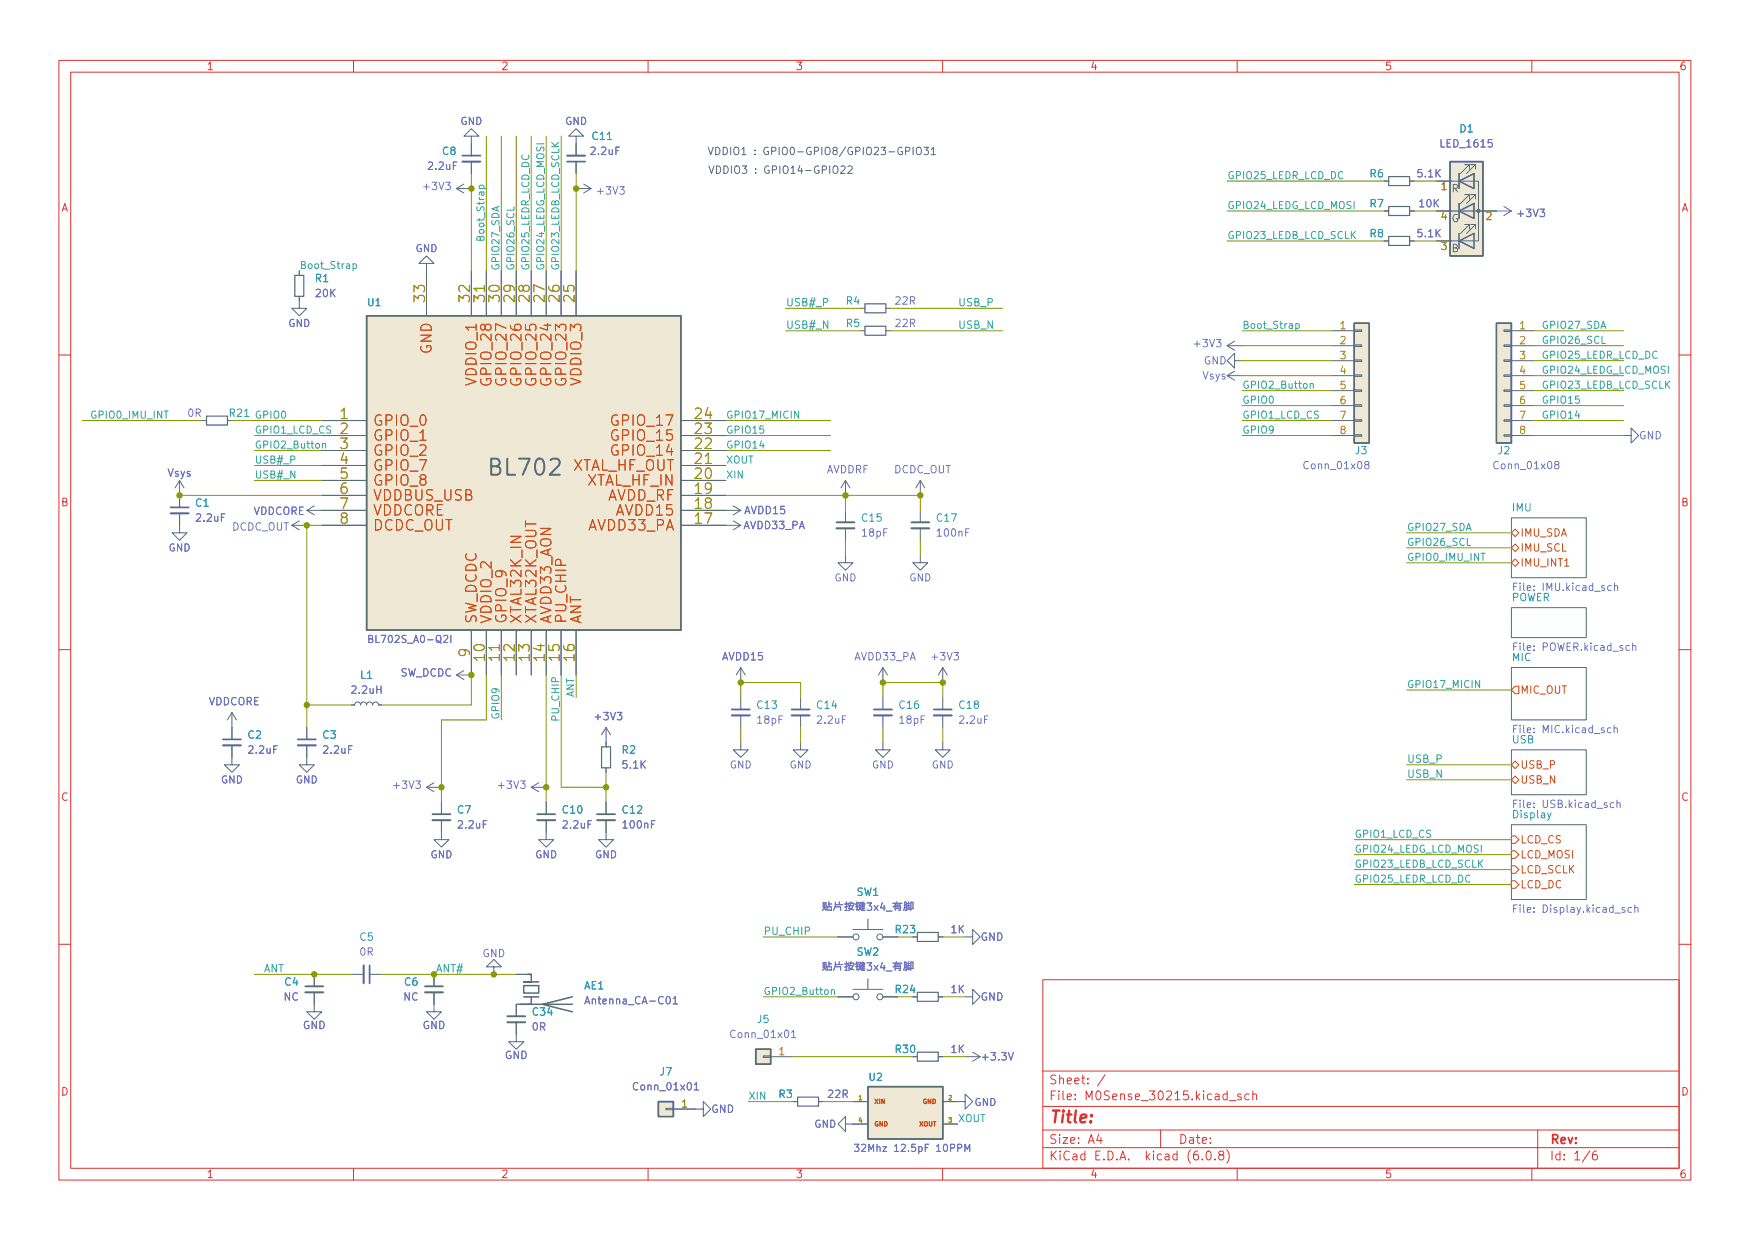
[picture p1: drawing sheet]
<svg xmlns="http://www.w3.org/2000/svg" width="297mm" height="210mm" viewBox="0 0 297 210" stroke-linecap="round" stroke-linejoin="round" font-family="sans-serif">
<g fill="none" stroke="#dc322f" stroke-width=".17">
<path d="M10 10.2h277v190.1h-277zM12 12.2h273v186.1h-273zM60 10.2v2M110 10.2v2M160 10.2v2M210 10.2v2M260 10.2v2M10 60.2h2M285 60.2h2M10 110.2h2M285 110.2h2M10 160.2h2"/>
<path d="M177 166.3h108v32h-108zM285 160.2h2M60 198.3v2M110 198.3v2M160 198.3v2M177 194.8h108M177 191.8h108M177 187.8h108M177 181.8h108M186.5 192.5l-.4 1h1M186.9 193v1M187.6 182.4l-1.3 1.9"/>
<path d="M197 191.8v3M204.1 196.7v.1M204.9 195.4l.2-.1a.81 .81 0 0 1 .3 1.4l-.2 .1a.81 .81 0 0 1-.3-1.3zM206.2 196.7v.1M207.1 196l-.2-.3v-.2l.2-.2 .5 .1 .1 .2-.1 .2-.6 .2-.1 .3v.4l.2 .1h.5l.1-.3-.1-.4-.2-.1M208.2 195.1a1.72 1.72 0 0 1 0 2.3M208.6 186.8h1.2M210 198.3v2M210.6 185.7l-.3-.1-.2 .2v.3l.5 .1v.4h-.5M212 185.7l-.4-.1-.3 .3v.4l.1 .3h.6M212.6 185.8l.3-.2 .3 .1 .1 .9M212.6 185.1v1.5"/>
<path d="M260 198.3v2M261 191.8v6.5M269.9 195.3l-1.3 1.9M271 195.3a.6 .6 0 0 0-.7 .7v.5l.1 .3h.5l.2-.1 .1-.5-.2-.2-.4-.1-.3 .3"/>
</g>
<g fill="#fff" stroke="#fff" stroke-width=".17">
<path d="M256.5 139.9h12.7v12.7h-12.7z"/>
<path d="M256.5 127.2h12.7v7.7h-12.7z"/>
<path d="M256.5 113.3h12.7v8.9h-12.7z"/>
<path d="M256.5 87.9h12.7v10.1h-12.7z"/>
<path d="M256.5 103.1h12.7v5.1h-12.7z"/>
</g>
<g fill="none" stroke="#586e75" stroke-width=".17">
<path d="M77.5 32l1.2 .8M77.5 32h2.5M78.7 31.2l-1.2 .8M80 23.1h1.3l-1.3-1.3-1.3 1.3h1.3v3.3M80 27.4v2.1M97.8 23.1h1.3l-1.3-1.3-1.3 1.3h1.3v3.3M97.8 27.4v2.1M97.8 32h2.5M99.1 31.2l1.2 .8M100.3 32l-1.2 .8M141.6 28.2a.42 .42 0 0 1 .4 0 .42 .42 0 0 1 .2 .4v.4a.42 .42 0 0 1-.4 .4 .42 .42 0 0 1-.4-.4v-.4zM142.7 28.3l.5-.1 .2 .3-.7 .9h.7"/>
<path d="M143.9 28.3l.5-.1 .3 .3-.8 .9h.8M153.7 25.6h.6l.1-.2v-.3l-.2-.1h-.5v1.3M155 25v1.3M155.7 25a.42 .42 0 0 1 .5 0 .42 .42 0 0 1 .2 .4v.4a.42 .42 0 0 1-.4 .5 .42 .42 0 0 1-.5-.5v-.4zM156.8 25h.8l-.4 .5 .3 .1v.5l-.2 .2-.5-.2M158.1 25.3l.3-.3v1.3M158.1 26.3h.7M234.9 30.7h.8M234.9 35.8h.8M239.3 30.7h.7M239.3 35.8h.7M243.8 30.7h7.2v10.2h-7.2"/>
<path d="M243.8 35.8h2.6M247.6 34.5v2.6M247.6 29.5v2.5M247.6 35.8h8.9M249.4 38.9v-.8h-.7h.7l-1.5 1.5M249.4 33.8v-.8h-.7h.7l-1.5 1.5M249.4 28.7v-.8h-.7h.7l-1.5 1.6M250.2 34.5v2.6zM250.2 34.5h.1M250.2 29.5v2.5zM250.2 29.5h.1M250.4 38.9v-.8h-.7h.7l-1.5 1.5"/>
<path d="M250.4 33.8v-.8h-.7h.7l-1.5 1.5M250.4 28.7v-.8h-.7h.7l-1.5 1.6M255.3 35l1.2 .8M256.5 35.8l-1.2 .8M50.8 50.3v2h1.3l-1.3 1.3-1.3-1.3h1.3M50.8 46v.7M72.4 44.7h1.3l-1.3-1.3-1.3 1.3h1.3v8.9M80 46v7.6M82.5 46v7.6M85.1 46v7.6M87.6 46v7.6M90.2 46v7.6"/>
<path d="M92.7 46v7.6M95.2 46v7.6M97.8 46v7.6M146 56.1h.8M146 52.3h.8M150.4 56.1h.7M150.4 52.3h.7M208.3 58.7h2.5M208.3 58.7l1.2 .7M209.5 57.9l-1.2 .8M226.1 56.1h3.8M226.1 58.7h3.8"/>
<path d="M229.9 58.5h1.2v.3h-1.2zM229.9 56h1.2v.3h-1.2zM234.9 40.9h.8M239.3 40.9h.7M255.3 58.5h1.2v.3h-1.2zM255.3 56h1.2v.3h-1.2zM256.5 56.1h3.8M256.5 58.7h3.8M34.3 71.4h.8M54.6 71.4h7.6M54.6 73.9h7.6M54.6 79h7.6"/>
<path d="M54.6 76.4h7.6M115.6 71.4h7.6M115.6 73.9h7.6M115.6 79h7.6M115.6 76.4h7.6M208.3 63.7h2.5M208.3 63.7l1.2 .8M209.5 61.2v-1.3l-1.2 1.3 1.2 1.3v-1.3h1.3M209.5 63l-1.2 .7M226.1 61.2h3.8M226.1 63.7h3.8M226.1 66.3h3.8"/>
<path d="M226.1 68.8h3.8M226.1 71.4h3.8M226.1 73.9h3.8M229.9 73.8h1.2v.2h-1.2zM229.9 71.2h1.2v.3h-1.2zM229.9 68.7h1.2v.3h-1.2zM229.9 66.2h1.2v.2h-1.2zM229.9 63.6h1.2v.3h-1.2zM229.9 61.1h1.2v.2h-1.2zM255.3 73.8h1.2v.2h-1.2zM255.3 71.2h1.2v.3h-1.2zM255.3 68.7h1.2v.3h-1.2z"/>
<path d="M255.3 66.2h1.2v.2h-1.2zM255.3 63.6h1.2v.3h-1.2zM255.3 61.1h1.2v.2h-1.2zM256.5 61.2h3.8M256.5 63.7h3.8M256.5 66.3h3.8M256.5 68.8h3.8M256.5 71.4h3.8M256.5 73.9h3.8M275.6 73.9h1.3v-1.3l1.2 1.3-1.2 1.3v-1.3M30.5 87.1v3.3h1.2l-1.2 1.3-1.3-1.3h1.3M30.5 81.5v4.6"/>
<path d="M30.5 81.5l-.8 1.3M30.5 81.5l.7 1.3M49.5 89.1l1.3 .8M49.5 89.1h2.6M50.8 88.4l-1.3 .7M52.1 86.6l1.2 .8M52.1 86.6h10.1M53.3 85.8l-1.2 .8M54.6 89.1h7.6M54.6 84.1h7.6M54.6 81.5h7.6M115.6 86.6h10.1"/>
<path d="M115.6 89.1h10.1M115.6 84.1h7.6M115.6 81.5h7.6M124.5 85.8l1.2 .8M124.5 88.4l1.2 .7M125.7 86.6l-1.2 .8M125.7 89.1l-1.2 .8M143.5 94.2v1.3h1.3l-1.3 1.3-1.3-1.3h1.3M143.5 81.5l-.8 1.3M143.5 81.5v2.6M143.5 86.6v2M143.5 89.7v2"/>
<path d="M143.5 81.5l.8 1.3M156.2 94.2v1.3h1.3l-1.3 1.3-1.3-1.3h1.3M156.2 81.5l-.8 1.3M156.2 81.5v2.6M156.2 86.6v2M156.2 89.7v2M156.2 81.5l.8 1.3M256.5 87.9h12.7v10.1h-12.7zM59.7 119.6h.5l.1-.3 .4-.2 .4 .2 .1 .3 .1-.3 .3-.2 .4 .1 .2 .4 .2-.4 .5-.1 .2 .2 .1 .3 .2-.3 .4-.2 .3 .2 .2 .3h.5M77.5 114.5l1.2 .8M78.7 113.8l-1.2 .7M80 106.9v7.6h-2.5"/>
<path d="M82.5 106.9v7.6M85.1 106.9v7.6M87.6 106.9v7.6M90.2 106.9v7.6M92.7 106.9v7.6M95.2 106.9v7.6M97.8 106.9v7.6M125.7 113.3l-.7 1.2M125.7 113.3v2.5M125.7 118.4v2M125.7 113.3l.8 1.2M135.9 118.4v2"/>
<path d="M149.9 113.3l-.8 1.2M149.9 113.3v2.5M149.9 118.4v2M149.9 113.3l.7 1.2M160 113.3l-.7 1.2M160 113.3v2.5M160 118.4v2M160 113.3l.8 1.2M256.5 113.3h12.7v8.9h-12.7zM256.5 103.1h12.7v5.1h-12.7zM39.4 126.5v3.3h1.2l-1.2 1.3-1.3-1.3h1.3M39.4 120.9l-.8 1.3"/>
<path d="M39.4 120.9v4.6M39.4 120.9l.7 1.3M52.1 126.5v3.3h1.2l-1.2 1.3-1.3-1.3h1.3M52.1 123.4v2.1M72.4 133.6h2.5M72.4 133.6l1.3 .8M73.7 132.8l-1.3 .8M74.9 139.2v3.3h1.3l-1.3 1.3-1.2-1.3h1.2M74.9 136.1v2.1M90.2 133.6l1.2 .8M90.2 133.6h2.5M91.4 132.8l-1.2 .8"/>
<path d="M92.7 139.2v3.3h1.3l-1.3 1.3-1.3-1.3h1.3M92.7 136.1v2.1M102.9 139.2v3.3h1.2l-1.2 1.3-1.3-1.3h1.3M102.9 123.4v3.3M102.9 130.3v.8M102.9 136.1v2.1M102.9 123.4l-.8 1.3M102.9 123.4l.7 1.3M125.7 126v1.2h1.3l-1.3 1.3-1.2-1.3h1.2M125.7 121.4v2M135.9 126v1.2h1.3l-1.3 1.3-1.3-1.3h1.3M135.9 121.4v2"/>
<path d="M149.9 126v1.2h1.2l-1.2 1.3-1.3-1.3h1.3M149.9 121.4v2M160 126v1.2h1.3l-1.3 1.3-1.3-1.3h1.3M160 121.4v2M256.5 139.9h12.7v12.7h-12.7zM256.5 127.2h12.7v7.7h-12.7zM142.2 159h2.6M144.8 157.7h5.1M147.3 156v1.7M149.9 159h2.5M159.3 159h.7M163.8 159h1.3v-1.3l1.3 1.3-1.3 1.3v-1.3"/>
<path d="M53.3 168.4v3.3h-1.2l1.2 1.3 1.3-1.3h-1.3M53.3 165.3v2.1M59.7 165.3h2M62.7 165.3h2.1M73.7 168.4v3.3h-1.3l1.3 1.3 1.2-1.3h-1.2M73.7 165.3v2.1M83.8 164.1h-1.3l1.3-1.3 1.3 1.3h-1.3v1.2M87.6 173.5v3.3h-1.2l1.2 1.2 1.3-1.2h-1.3M87.6 165.3h2.6M90.2 170.4h-2.6v2.1M129.5 179.2h1.3v.2h-1.3zM130.8 179.3h3.8"/>
<path d="M142.2 169.2h2.6M144.8 167.9h5.1M147.3 166.1v1.8M149.9 169.2h2.5M154.9 169.2h.8M159.3 169.2h.7M159.3 179.3h.7M163.8 169.2h1.3v-1.3l1.3 1.3-1.3 1.2v-1.2M163.8 179.3h2.6M165.1 178.6l1.3 .7M166.4 179.3l-1.3 .8M113 188.1h1.3v.2h-1.3z"/>
<path d="M114.3 188.2h5.1v-1.3l1.2 1.3-1.2 1.3v-1.3M134.6 186.9h.8M138.9 186.9h.8M143.5 190.7v-1.2l-1.3 1.2 1.3 1.3v-1.3h3.8M144.8 186.9h2.5M160 186.9h3.8v-1.2l1.3 1.2-1.3 1.3v-1.3M160 190.7h2.6"/>
<circle cx="145.3" cy="159" r=".51"/>
<circle cx="149.4" cy="159" r=".51"/>
<circle cx="145.3" cy="169.2" r=".51"/>
<circle cx="149.4" cy="169.2" r=".51"/>
</g>
<path d="M256.5 90.4l.7-.6 .6 .6-.6 .7zM256.5 93l.7-.7 .6 .7-.6 .6zM256.5 95.5l.7-.6 .6 .6-.6 .6zM257.2 116.5h.6v1.2h-.6l-.7-.6zM256.5 132.3l.7-.6 .6 .6-.6 .7zM256.5 129.8l.7-.6 .6 .6-.6 .6zM256.5 141.9h.7l.6 .6-.6 .6h-.7zM256.5 144.4h.7l.6 .6-.6 .7h-.7zM256.5 146.9h.7l.6 .7-.6 .6h-.7zM256.5 149.5h.7l.6 .6-.6 .6h-.7z" fill="none" stroke="#cb4b16" stroke-width=".17"/>
<g fill="none" stroke="#6c71c4" stroke-width=".17">
<path d="M231.9 78.8l-.3-.2 .1-.2 .2-.1 .3 .1 .2 .1-.1 .2-.5 .2-.2 .2v.2l.3 .3h.2l.3-.3-.1-.3-.2-.2M264.1 78.8l-.2-.2v-.2l.2-.1 .4 .1 .1 .1v.2l-.6 .2-.1 .2v.2l.2 .3 .4-.1 .1-.2v-.3l-.2-.2M256.9 99.6h.4M257.5 98.9h-.6v1.3M273.5 99.4h-.4l-.2 .2 .1 .6h.5M274 99.5l.2-.1h.3l.1 .8M274 98.9v1.3M62.6 108.4l.5-.1 .1-.1v-.3l-.6-.1v1.2h.5l.1-.1 .1-.3-.3-.2M76.5 107.8v1.2M277.1 109.7l.2-.2 .3 .1 .1 .8M277.1 109.1v1.3M256.9 136.4h.4"/>
<path d="M256.9 123.7h.4M257.5 135.8h-.6v1.2M257.5 123.1h-.6v1.2M273.9 136.3l-.3-.1-.3 .2 .1 .6h.5M274 123.6l.2-.1 .3 .1v.7M274 123.1v1.2M274.5 136.3l.1-.1 .3 .1 .1 .7M274.5 135.8v1.2M139.7 154.1v-.9h.5v.9M139.9 154.3l-.3 .2M140 153.3l-.1 1M140 154.2l.2 .2"/>
<path d="M140.4 154.5v-.6h.7v.6M140.4 154.4h.7M140.7 153v.9M140.7 153.4h.5M141.7 153.9h1v.6M141.8 153.1v.6l-.3 .8M141.8 153.5h1.3M142.5 153v.5M143.4 153.4h.5M143.7 153v1.5h-.3M143.9 153.8l-.5 .1M144 153.5v-.2h.9v.2"/>
<path d="M144 153.7h.9M144.2 154.1l.7 .3M144.3 153.5l-.2 .6 .5 .2M144.4 153v.3M144.7 153.8a.85 .85 0 0 1-.8 .7M145.2 153.9h.5M145.4 153.3h.3M145.4 153.6h.3M145.5 153.6v.8M145.5 153l-.3 .5M145.7 154.3l-.3 .1M145.8 153.2h.3l-.3 .4h.3l-.1 .7"/>
<path d="M145.8 153.9l.4 .5 .5 .1M145.9 154.3l-.2 .2M146 153.9l-.2 .5M146.1 153.4h.7M146.1 154.1h.7M146.2 153.2h.5v.4h-.5M146.2 153.9h.5M146.3 154.5h.5M146.4 153v1.4M147.2 153.2h.8l-.5 .5 .4 .1v.6l-.2 .1-.5-.1M148.4 153.6l.6 .9M149 153.6l-.6 .9"/>
<path d="M149.8 153.2l-.3 .9h.8M150.1 153.6v.9M150.4 154.6h1M151.5 153.3h1.6M151.9 154.5v-.9h1v.9h-.3M151.9 153.9h1M151.9 154.2h1M152.2 153l-.3 .6-.3 .3M153.4 154.5l.1-1.4h.3v1.4h-.2M153.5 153.5h.3M153.5 153.9h.3M153.9 153.7h.6"/>
<path d="M153.9 153.3h.5M154 154.3h.5M154.2 153l-.1 1.3M154.3 154l.2 .4M154.8 154.2h.2h-.2M155 154.2v-1.1h-.4v1.4M256.9 154.2h.4M257.5 153.6h-.6v1.2M276.9 154h-.3l-.3 .2 .2 .6h.4M277.5 154.1l.2-.1h.3v.8M277.5 153.6v1.2M99.3 170.4l.4-1.3 .4 1.3"/>
<path d="M114.3 169.5l.3-.4v1.3M114.3 170.4h.7M134.3 175.2l.4-.4v1.3M134.3 176.1h.8M139.7 164.2v-.9h.5v.9M139.9 164.4l-.3 .3M140 163.5l-.1 .9M140 164.4l.2 .2M140.4 164.7v-.7h.7v.7M140.4 164.6h.7M140.7 163.6h.5M140.7 163.2v.8"/>
<path d="M141.7 164h1v.7M141.8 163.3v.6l-.3 .8M141.8 163.7h1.3M142.5 163.2v.4M143.4 163.6h.5M143.7 163.2v1.5h-.3M143.9 164l-.5 .1M144 163.7v-.3h.9v.3M144 163.9h.9M144.2 164.3l.7 .3M144.3 163.6l-.2 .7 .5 .1M144.4 163.2v.2"/>
<path d="M144.7 164a.85 .85 0 0 1-.8 .7M145.2 164h.5M145.4 163.4h.3M145.4 163.7h.3M145.5 163.7v.9M145.5 163.2l-.3 .5M145.7 164.5l-.3 .1M145.8 163.3h.3l-.3 .5h.3l-.1 .6M145.8 164l.4 .6 .5 .1M145.9 164.4l-.2 .3M146 164.1l-.2 .4M146.1 163.6h.7"/>
<path d="M146.1 164.3h.7M146.2 163.4h.5v.4h-.5M146.2 164h.5M146.3 164.7h.5M146.4 163.2v1.3M147.2 163.4h.8l-.5 .5 .4 .1v.5l-.2 .2-.5-.2M148.4 163.8l.6 .9M149 163.8l-.6 .9M149.8 163.3l-.3 .9h.8M150.1 163.8v.9M150.4 164.8h1M151.5 163.4h1.6"/>
<path d="M151.9 164.7v-1h1v1h-.3M151.9 164h1M151.9 164.4h1M152.2 163.2l-.3 .5-.3 .4M153.4 164.7l.1-1.4h.3v1.4h-.2M153.5 163.7h.3M153.5 164.1h.3M153.9 163.9h.6M153.9 163.5h.5M154 164.5h.5M154.2 163.2l-.1 1.3M154.3 164.2l.2 .3"/>
<path d="M154.8 164.4h.2h-.2M155 164.4v-1.1h-.4v1.4M117.8 184.1l.4-.4v1.3M117.8 185h.8M145 194.2h.8l-.4 .4 .3 .2v.5l-.1 .1-.6-.1M163.8 195.4v-1.2l.4 .9 .4-.9v1.2"/>
</g>
<g fill="none" stroke="#586e75" stroke-width=".33">
<path d="M78.5 27.4h3M96.3 26.4h3M29 87.1h3M142 89.7h3M154.7 89.7h3M37.8 126.5h3.1M50.5 126.5h3.1M73.4 139.2h3.1M91.2 139.2h3M101.3 139.2h3.1M124.2 121.4h3.1M134.4 121.4h3"/>
<path d="M148.3 121.4h3.1M158.5 121.4h3M51.8 168.4h3.1M61.7 163.8v3.1M72.1 168.4h3.1M86.1 173.5h3.1"/>
</g>
<g fill="none" stroke="#586e75" stroke-width=".3">
<path d="M78.5 26.4h3M96.3 27.4h3M29 86.1h3M142 88.6h3M154.7 88.6h3M37.8 125.5h3.1M50.5 125.5h3.1M73.4 138.2h3.1M91.2 138.2h3M101.3 138.2h3.1M124.2 120.4h3.1M134.4 120.4h3"/>
<path d="M148.3 120.4h3.1M158.5 120.4h3M51.8 167.4h3.1M62.7 163.8v3.1M72.1 167.4h3.1M86.1 172.5h3.1"/>
</g>
<g fill="#eee8d5" stroke="#eee8d5" stroke-width=".17">
<path d="M229.9 54.9h2.5v20.3h-2.5z"/>
<path d="M254 54.9h2.5v20.3h-2.5z"/>
<path d="M147.3 184.4h12.7v8.9h-12.7z"/>
<path d="M246.1 27.4h5.6v16h-5.6z"/>
<path d="M62.2 53.6h53.4v53.3h-53.4z"/>
<path d="M111.8 186.9h2.5v2.6h-2.5z"/>
<path d="M128.3 178h2.5v2.6h-2.5z"/>
</g>
<g fill="none" stroke="#586e75" stroke-width=".25">
<path d="M246.1 27.4h5.6v16h-5.6zM247.6 35.8l2.6-1.3v2.6zM247.6 30.7l2.6-1.2v2.5zM247.6 29.5v2.5M247.6 34.5v2.6M247.6 39.6v2.6M62.2 53.6h53.4v53.3h-53.4zM229.9 54.9h2.5v20.3h-2.5zM247.6 40.9l2.6-1.3v2.6zM254 54.9h2.5v20.3h-2.5zM88.3 170.4h8.9M88.9 167.3h2.5v1.2h-2.5z"/>
<path d="M88.9 169.2h2.5M89.5 165.3h.7v1.3h-1.3h2.5M90.2 169.2v1.2M97.2 169.2l-5.1 1.2 5.1 1.3M128.3 178h2.5v2.6h-2.5zM111.8 186.9h2.5v2.6h-2.5zM147.3 184.4h12.7v8.9h-12.7z"/>
</g>
<path d="M235.7 30h3.6v1.5h-3.6zM235.7 35h3.6v1.6h-3.6zM50 46.7h1.6v3.6h-1.6zM146.8 51.6h3.6v1.5h-3.6zM146.8 55.4h3.6v1.5h-3.6zM235.7 40.1h3.6v1.6h-3.6zM35.1 70.6h3.5v1.5h-3.5zM102.1 126.7h1.5v3.6h-1.5zM155.7 158.2h3.6v1.6h-3.6zM155.7 168.4h3.6v1.5h-3.6zM155.7 178.6h3.6v1.5h-3.6zM135.4 186.2h3.5v1.5h-3.5z" fill="none" stroke="#586e75" stroke-width=".2"/>
<circle cx="251" cy="35.8" r=".25" fill="#586e75" stroke="#586e75" stroke-width=".17"/>
<g fill="none" stroke="#2aa198" stroke-width=".17">
<path d="M59.9 44.8h.4l.2 .2-.1 .5h-.5M59.9 44.8v1.2M81.5 40.4l.3-.3h.2l.2 .2v.5h-1.3l.2-.6 .2-.1 .2 .1v.6M220 55l.3-.1 .2 .3-.1 .5h-.4M220 54.9v1.2M54.8 75.4l.1-.2 .3 .1 .1 .8M54.8 75.2v.9M135.6 69.8v1.2l-.7-1.2v1.2M222.4 65.2l.2-.1h.3v.8M222.4 65.1v.8M251.1 115.5v1.2l-.7-1.2v1.2M141.1 168.1l.2-.1h.3v.8"/>
<path d="M141.1 168v.8"/>
</g>
<g fill="none" stroke="#859900" stroke-width=".17">
<path d="M80 29.5v16.5M82.5 23.1v22.9M85.1 23.1v22.9M87.6 23.1v22.9M90.2 23.1v22.9M92.7 23.1v22.9M95.2 23.1v22.9M97.8 29.5v16.5M208.3 35.8h26.6M208.3 30.7h26.6M240 35.8h3.8M240 30.7h3.8"/>
<path d="M133.3 56.1h12.7M133.3 52.3h12.7M151.1 56.1h19.1M151.1 52.3h19.1M208.3 40.9h26.6M210.8 56.1h15.3M210.8 58.7h15.3M240 40.9h3.8M260.3 56.1h15.3M260.3 58.7h15.3M14 71.4h20.3M39.4 71.4h15.2"/>
<path d="M43.2 73.9h11.4M43.2 76.4h11.4M43.2 79h11.4M123.2 73.9h17.8M123.2 71.4h17.8M123.2 76.4h17.8M210.8 66.3h15.3M210.8 63.7h15.3M210.8 61.2h15.3M210.8 68.8h15.3M210.8 73.9h15.3M210.8 71.4h15.3"/>
<path d="M260.3 66.3h15.3M260.3 63.7h15.3M260.3 61.2h15.3M260.3 68.8h15.3M260.3 73.9h15.3M260.3 71.4h15.3M30.5 84.1h24.1M43.2 81.5h11.4M54.6 89.1h-2.5v34.3M123.2 84.1h33v2.5M143.5 84.1v2.5M143.5 91.7v2.5"/>
<path d="M156.2 91.7v2.5M238.8 90.4h17.7M238.8 93h17.7M238.8 95.5h17.7M52.1 119.6h7.6M80 114.5v5.1h-15.2M82.5 114.5v7.7h-7.6v13.9M85.1 114.5v7.7M92.7 114.5v21.6M95.2 114.5v19.1h7.7M97.8 114.5v3.9M125.7 118.4v-2.6h10.2v2.6"/>
<path d="M149.9 118.4v-2.6h10.1v2.6M238.8 117.1h17.7M102.9 131.1v5M125.7 123.4v2.6M135.9 123.4v2.6M149.9 123.4v2.6M160 123.4v2.6M238.8 129.8h17.7M238.8 132.3h17.7M129.5 159h12.7M160 159h3.8M229.9 142.5h26.6"/>
<path d="M229.9 147.6h26.6M229.9 150.1h26.6M229.9 145h26.6M43.2 165.3h16.5M64.8 165.3h22.8M129.5 169.2h12.7M134.6 179.3h20.3M152.4 169.2h2.5M160 179.3h3.8M160 169.2h3.8M127 186.9h7.6M139.7 186.9h5.1"/>
</g>
<g fill="#859900" stroke="#859900" stroke-width=".17">
<circle cx="143.5" cy="84.1" r=".46"/>
<circle cx="149.9" cy="115.8" r=".46"/>
<circle cx="156.2" cy="84.1" r=".46"/>
<circle cx="102.9" cy="133.6" r=".46"/>
<circle cx="125.7" cy="115.8" r=".46"/>
<circle cx="160" cy="115.8" r=".46"/>
<circle cx="97.8" cy="32" r=".46"/>
<circle cx="80" cy="32" r=".46"/>
<circle cx="74.9" cy="133.6" r=".46"/>
<circle cx="80" cy="114.5" r=".46"/>
<circle cx="92.7" cy="133.6" r=".46"/>
<circle cx="53.3" cy="165.3" r=".46"/>
<circle cx="83.8" cy="165.3" r=".46"/>
<circle cx="73.7" cy="165.3" r=".46"/>
<circle cx="52.1" cy="119.6" r=".46"/>
<circle cx="52.1" cy="89.1" r=".46"/>
<circle cx="30.5" cy="84.1" r=".46"/>
</g>
<text font-size="3.8" fill="#586e75" x="83.4" y="80.7">BL702</text>
<text font-size="2.8" fill="#dc322f" x="178" y="190.6">Title:</text>
<g font-size="2.5" fill="#b58900">
<text x="72.1" y="51.2" transform="rotate(-90 72.1 51.2)">33</text>
<text x="79.8" y="51.2" transform="rotate(-90 79.8 51.2)">32</text>
<text x="82.3" y="51.2" transform="rotate(-90 82.3 51.2)">31</text>
<text x="84.8" y="51.2" transform="rotate(-90 84.8 51.2)">30</text>
<text x="87.4" y="51.2" transform="rotate(-90 87.4 51.2)">29</text>
<text x="89.9" y="51.2" transform="rotate(-90 89.9 51.2)">28</text>
<text x="92.5" y="51.2" transform="rotate(-90 92.5 51.2)">27</text>
<text x="95" y="51.2" transform="rotate(-90 95 51.2)">26</text>
<text x="97.5" y="51.2" transform="rotate(-90 97.5 51.2)">25</text>
<text x="57.7" y="71.1">1</text>
<text x="118" y="71.1">24</text>
<text x="57.7" y="73.7">2</text>
<text x="57.7" y="76.2">3</text>
<text x="118" y="76.2">22</text>
<text x="118" y="73.7">23</text>
<text x="57.7" y="78.7">4</text>
<text x="57.7" y="81.3">5</text>
<text x="57.7" y="83.8">6</text>
<text x="118" y="83.8">19</text>
<text x="118" y="81.3">20</text>
<text x="118" y="78.7">21</text>
<text x="57.7" y="86.4">7</text>
<text x="57.7" y="88.9">8</text>
<text x="118" y="88.9">17</text>
<text x="118" y="86.4">18</text>
<text x="79.8" y="111.4" transform="rotate(-90 79.8 111.4)">9</text>
<text x="82.3" y="112.1" transform="rotate(-90 82.3 112.1)">10</text>
<text x="84.8" y="112.1" transform="rotate(-90 84.8 112.1)">11</text>
<text x="87.4" y="112.1" transform="rotate(-90 87.4 112.1)">12</text>
<text x="89.9" y="112.1" transform="rotate(-90 89.9 112.1)">13</text>
<text x="92.5" y="112.1" transform="rotate(-90 92.5 112.1)">14</text>
<text x="95" y="112.1" transform="rotate(-90 95 112.1)">15</text>
<text x="97.5" y="112.1" transform="rotate(-90 97.5 112.1)">16</text>
</g>
<g font-size="2.5" fill="#cb4b16">
<text x="73.3" y="60.1" transform="rotate(-90 73.3 60.1)">GND</text>
<text x="80.9" y="65.2" transform="rotate(-90 80.9 65.2)">VDDIO_1</text>
<text x="83.4" y="64.9" transform="rotate(-90 83.4 64.9)">GPIO_28</text>
<text x="86" y="64.9" transform="rotate(-90 86 64.9)">GPIO_27</text>
<text x="88.5" y="64.9" transform="rotate(-90 88.5 64.9)">GPIO_26</text>
<text x="91.1" y="64.9" transform="rotate(-90 91.1 64.9)">GPIO_25</text>
<text x="93.6" y="64.9" transform="rotate(-90 93.6 64.9)">GPIO_24</text>
<text x="96.1" y="64.9" transform="rotate(-90 96.1 64.9)">GPIO_23</text>
<text x="98.7" y="65.2" transform="rotate(-90 98.7 65.2)">VDDIO_3</text>
<text x="63.2" y="72.3">GPIO_0</text>
<text x="63.2" y="74.8">GPIO_1</text>
<text x="63.2" y="77.3">GPIO_2</text>
<text x="104.2" y="77.3">GPIO_14</text>
<text x="104.2" y="74.8">GPIO_15</text>
<text x="104.2" y="72.3">GPIO_17</text>
<text x="63.2" y="79.9">GPIO_7</text>
<text x="63.2" y="82.4">GPIO_8</text>
<text x="96.8" y="79.9">XTAL_HF_OUT</text>
<text x="99.6" y="82.4">XTAL_HF_IN</text>
<text x="63.2" y="85">VDDBUS_USB</text>
<text x="63.2" y="87.5">VDDCORE</text>
<text x="102.9" y="85">AVDD_RF</text>
<text x="104.8" y="87.5">AVDD15</text>
<text x="63.2" y="90">DCDC_OUT</text>
<text x="100" y="90">AVDD33_PA</text>
<text x="80.9" y="105.9" transform="rotate(-90 80.9 105.9)">SW_DCDC</text>
<text x="83.4" y="105.9" transform="rotate(-90 83.4 105.9)">VDDIO_2</text>
<text x="86" y="105.9" transform="rotate(-90 86 105.9)">GPIO_9</text>
<text x="88.5" y="105.9" transform="rotate(-90 88.5 105.9)">XTAL32K_IN</text>
<text x="91.1" y="105.9" transform="rotate(-90 91.1 105.9)">XTAL32K_OUT</text>
<text x="93.6" y="105.9" transform="rotate(-90 93.6 105.9)">AVDD33_AON</text>
<text x="96.1" y="105.9" transform="rotate(-90 96.1 105.9)">PU_CHIP</text>
<text x="98.7" y="105.9" transform="rotate(-90 98.7 105.9)">ANT</text>
</g>
<g font-size="2.1" fill="#dc322f">
<text x="178" y="184">Sheet: /</text>
<text x="178" y="186.7">File: M0Sense_30215.kicad_sch</text>
<text x="178" y="196.9">KiCad E.D.A. kicad (6.0.8)</text>
<text x="178" y="194.1">Size: A4</text>
<text x="200" y="194.1">Date:</text>
<text x="263" y="194.1">Rev:</text>
<text x="263" y="196.9">Id: 1/6</text>
</g>
<g font-size="1.8" fill="#dc322f">
<text x="35" y="11.9">1</text>
<text x="85" y="11.9">2</text>
<text x="135" y="11.9">3</text>
<text x="185" y="11.9">4</text>
<text x="235" y="11.9">5</text>
<text x="285" y="11.9">6</text>
<text x="10.3" y="35.9">A</text>
<text x="285.3" y="35.9">A</text>
<text x="10.3" y="85.9">B</text>
<text x="285.3" y="85.9">B</text>
<text x="10.3" y="135.9">C</text>
<text x="285.3" y="135.9">C</text>
<text x="10.3" y="185.9">D</text>
<text x="285.3" y="185.9">D</text>
<text x="35" y="199.9">1</text>
<text x="85" y="199.9">2</text>
<text x="135" y="199.9">3</text>
<text x="185" y="199.9">4</text>
<text x="235" y="199.9">5</text>
<text x="285" y="199.9">6</text>
</g>
<g font-size="1.8" fill="#268bd2">
<text x="100.6" y="23.7">C11</text>
<text x="247.8" y="22.5">D1</text>
<text x="75.1" y="26.3">C8</text>
<text x="232.5" y="30.1">R6</text>
<text x="232.5" y="35.2">R7</text>
<text x="232.5" y="40.3">R8</text>
<text x="53.5" y="47.9">R1</text>
<text x="143.6" y="51.7">R4</text>
<text x="143.6" y="55.5">R5</text>
<text x="230.1" y="77.1">J3</text>
<text x="254.3" y="77.1">J2</text>
<text x="33.2" y="86">C1</text>
<text x="146.4" y="88.5">C15</text>
<text x="159.1" y="88.5">C17</text>
<text x="256.7" y="86.8">IMU</text>
<text x="256.5" y="102">POWER</text>
<text x="61.2" y="115.2">L1</text>
<text x="42.1" y="125.3">C2</text>
<text x="54.8" y="125.3">C3</text>
<text x="128.6" y="120.3">C13</text>
<text x="138.7" y="120.3">C14</text>
<text x="152.7" y="120.3">C16</text>
<text x="162.9" y="120.3">C18</text>
<text x="105.6" y="127.9">R2</text>
<text x="77.7" y="138">C7</text>
<text x="95.6" y="138">C10</text>
<text x="105.7" y="138">C12</text>
<text x="256.9" y="138.8">Display</text>
<text x="145.4" y="152">SW1</text>
<text x="61.1" y="159.6">C5</text>
<text x="48.4" y="167.3">C4</text>
<text x="68.7" y="167.3">C6</text>
<text x="99.1" y="167.9">AE1</text>
<text x="145.4" y="162.2">SW2</text>
<text x="90.5" y="172.3">C34</text>
<text x="128.6" y="173.6">J5</text>
<text x="152" y="168.5">R24</text>
<text x="112" y="182.5">J7</text>
<text x="132.2" y="186.3">R3</text>
</g>
<g font-size="1.8" fill="#6c71c4">
<text x="72.8" y="28.8">2.2uF</text>
<text x="100.4" y="26.3">2.2uF</text>
<text x="244.7" y="25">LED_1615</text>
<text x="72" y="32.3">+3V3</text>
<text x="101.6" y="33">+3V3</text>
<text x="240.7" y="30.1">5.1K</text>
<text x="240.9" y="35.2">10K</text>
<text x="240.7" y="40.3">5.1K</text>
<text x="257.8" y="36.8">+3V3</text>
<text x="53.6" y="50.4">20K</text>
<text x="152" y="51.7">22R</text>
<text x="152" y="55.5">22R</text>
<text x="202.9" y="58.9">+3V3</text>
<text x="204.1" y="64.4">Vsys</text>
<text x="204.3" y="61.8">GND</text>
<text x="31.9" y="70.7">0R</text>
<text x="278.2" y="74.5">GND</text>
<text x="28.4" y="80.9">Vsys</text>
<text x="140.2" y="80.3">AVDDRF</text>
<text x="151.7" y="80.3">DCDC_OUT</text>
<text x="221.6" y="79.6">Conn_01x08</text>
<text x="253.9" y="79.6">Conn_01x08</text>
<text x="33.4" y="88.5">2.2uF</text>
<text x="42.9" y="87.4">VDDCORE</text>
<text x="126.2" y="89.8">AVDD33_PA</text>
<text x="126.4" y="87.2">AVDD15</text>
<text x="39.3" y="90">DCDC_OUT</text>
<text x="146.4" y="91.1">18pF</text>
<text x="159.2" y="91.1">100nF</text>
<text x="257.5" y="100.3">File: IMU.kicad_sch</text>
<text x="122.6" y="112.1">AVDD15</text>
<text x="145" y="112.1">AVDD33_PA</text>
<text x="158.3" y="112.1">+3V3</text>
<text x="256.7" y="112.2">MIC</text>
<text x="257.4" y="110.4">File: POWER.kicad_sch</text>
<text x="35.3" y="119.7">VDDCORE</text>
<text x="59.8" y="117.7">2.2uH</text>
<text x="67.9" y="114.8">SW_DCDC</text>
<text x="101.2" y="122.2">+3V3</text>
<text x="128.6" y="122.8">18pF</text>
<text x="138.8" y="122.8">2.2uF</text>
<text x="152.7" y="122.8">18pF</text>
<text x="163" y="122.8">2.2uF</text>
<text x="257.5" y="124.4">File: MIC.kicad_sch</text>
<text x="42.3" y="127.9">2.2uF</text>
<text x="55" y="127.9">2.2uF</text>
<text x="105.8" y="130.4">5.1K</text>
<text x="256.7" y="126.1">USB</text>
<text x="67" y="133.9">+3V3</text>
<text x="84.7" y="133.9">+3V3</text>
<text x="257.5" y="137.1">File: USB.kicad_sch</text>
<text x="77.9" y="140.6">2.2uF</text>
<text x="95.7" y="140.6">2.2uF</text>
<text x="105.9" y="140.6">100nF</text>
<text x="257.7" y="154.9">File: Display.kicad_sch</text>
<text x="161.4" y="158.4">1K</text>
<text x="166.4" y="159.6">GND</text>
<text x="61.1" y="162.2">0R</text>
<text x="81.9" y="162.4">GND</text>
<text x="48.1" y="169.8">NC</text>
<text x="68.5" y="169.8">NC</text>
<text x="100" y="170.4">Antenna_CA-C01</text>
<text x="161.4" y="168.5">1K</text>
<text x="166.4" y="169.8">GND</text>
<text x="51.4" y="174.6">GND</text>
<text x="71.7" y="174.6">GND</text>
<text x="85.7" y="179.7">GND</text>
<text x="90.4" y="174.9">0R</text>
<text x="124.3" y="176.1">Conn_01x01</text>
<text x="161.4" y="178.7">1K</text>
<text x="167" y="180">+3.3V</text>
<text x="107.8" y="185">Conn_01x01</text>
<text x="120.7" y="188.8">GND</text>
<text x="140.6" y="186.3">22R</text>
</g>
<g font-size="1.8" fill="#586e75">
<text x="120" y="26.3">VDDIO1 : GPIO0-GPIO8/GPIO23-GPIO31</text>
<text x="120.1" y="29.5">VDDIO3 : GPIO14-GPIO22</text>
<text x="246.4" y="32.6">R</text>
<text x="246.3" y="37.7">G</text>
<text x="246.4" y="42.8">B</text>
<text x="152" y="158.4">R23</text>
<text x="152" y="178.7">R30</text>
</g>
<g font-size="1.8" fill="#b58900">
<text x="244.6" y="32.3">1</text>
<text x="244.6" y="37.3">4</text>
<text x="252.2" y="37.3">2</text>
<text x="244.6" y="42.4">3</text>
<text x="227.5" y="55.9">1</text>
<text x="227.5" y="58.4">2</text>
<text x="258" y="55.9">1</text>
<text x="258" y="58.4">2</text>
<text x="227.5" y="61">3</text>
<text x="227.5" y="63.5">4</text>
<text x="258" y="61">3</text>
<text x="258" y="63.5">4</text>
<text x="227.5" y="66">5</text>
<text x="227.5" y="68.6">6</text>
<text x="227.5" y="71.1">7</text>
<text x="258" y="66">5</text>
<text x="258" y="68.6">6</text>
<text x="258" y="71.1">7</text>
<text x="227.5" y="73.7">8</text>
<text x="258" y="73.7">8</text>
<text x="132.2" y="179.1">1</text>
<text x="115.7" y="188">1</text>
</g>
<g font-size="1.8" fill="#2aa198">
<text x="133.3" y="52">USB#_P</text>
<text x="162.6" y="52">USB_P</text>
<text x="133.3" y="55.8">USB#_N</text>
<text x="162.6" y="55.8">USB_N</text>
<text x="39" y="70.7">R21 GPIO0</text>
<text x="238.8" y="129.4">USB_P</text>
<text x="238.8" y="132">USB_N</text>
<text x="129.5" y="158.6">PU_CHIP</text>
<text x="44.6" y="165">ANT</text>
<text x="74.1" y="165">ANT#</text>
</g>
<g font-size="1.8" fill="#cb4b16">
<text x="258" y="91.1">IMU_SDA</text>
<text x="258" y="93.6">IMU_SCL</text>
<text x="258" y="96.1">IMU_INT1</text>
<text x="258" y="117.7">MIC_OUT</text>
<text x="258" y="130.4">USB_P</text>
<text x="258" y="133">USB_N</text>
<text x="258" y="143.1">LCD_CS</text>
<text x="258" y="145.7">LCD_MOSI</text>
<text x="258" y="148.2">LCD_SCLK</text>
<text x="258" y="150.7">LCD_DC</text>
</g>
<g font-size="1.7" fill="#6c71c4">
<text x="78.1" y="21.2">GND</text>
<text x="95.9" y="21.2">GND</text>
<text x="70.5" y="42.8">GND</text>
<text x="48.9" y="55.5">GND</text>
<text x="28.6" y="93.6">GND</text>
<text x="141.6" y="98.6">GND</text>
<text x="154.3" y="98.6">GND</text>
<text x="63.2" y="109.1">BL702S_A0-Q2I</text>
<text x="123.8" y="130.4">GND</text>
<text x="134" y="130.4">GND</text>
<text x="148" y="130.4">GND</text>
<text x="158.1" y="130.4">GND</text>
<text x="37.5" y="132.9">GND</text>
<text x="50.2" y="132.9">GND</text>
<text x="73" y="145.6">GND</text>
<text x="90.8" y="145.6">GND</text>
<text x="101" y="145.6">GND</text>
<text x="138.2" y="191.4">GND</text>
<text x="165.4" y="187.7">GND</text>
<text x="146.3" y="195.5">32Mhz 12.5pF 10PPM</text>
</g>
<g font-size="1.7" fill="#2aa198">
<text x="208.3" y="35.5">GPIO24_LEDG_LCD_MOSI</text>
<text x="208.3" y="30.4">GPIO25_LEDR_LCD_DC</text>
<text x="82.2" y="40.3" transform="rotate(-90 82.2 40.3)">Boot_Strap</text>
<text x="208.3" y="40.6">GPIO23_LEDB_LCD_SCLK</text>
<text x="50.8" y="45.6">Boot_Strap</text>
<text x="84.8" y="46" transform="rotate(-90 84.8 46)">GPIO27_SDA</text>
<text x="87.3" y="46" transform="rotate(-90 87.3 46)">GPIO26_SCL</text>
<text x="89.8" y="46" transform="rotate(-90 89.8 46)">GPIO25_LEDR_LCD_DC</text>
<text x="92.4" y="46" transform="rotate(-90 92.4 46)">GPIO24_LEDG_LCD_MOSI</text>
<text x="94.9" y="46" transform="rotate(-90 94.9 46)">GPIO23_LEDB_LCD_SCLK</text>
<text x="210.8" y="55.8">Boot_Strap</text>
<text x="261.6" y="55.8">GPIO27_SDA</text>
<text x="261.6" y="58.3">GPIO26_SCL</text>
<text x="210.8" y="66">GPIO2_Button</text>
<text x="261.6" y="63.4">GPIO24_LEDG_LCD_MOSI</text>
<text x="261.6" y="66">GPIO23_LEDB_LCD_SCLK</text>
<text x="261.6" y="60.9">GPIO25_LEDR_LCD_DC</text>
<text x="15.2" y="71">GPIO0_IMU_INT</text>
<text x="123.2" y="71">GPIO17_MICIN</text>
<text x="210.8" y="71">GPIO1_LCD_CS</text>
<text x="210.8" y="68.5">GPIO0</text>
<text x="261.6" y="68.5">GPIO15</text>
<text x="261.6" y="71">GPIO14</text>
<text x="43.2" y="76.1">GPIO2_Button</text>
<text x="43.2" y="73.6">GPIO1_LCD_CS</text>
<text x="123.2" y="73.6">GPIO15</text>
<text x="123.2" y="76.1">GPIO14</text>
<text x="210.8" y="73.6">GPIO9</text>
<text x="43.2" y="78.7">USB#_P</text>
<text x="43.2" y="81.2">USB#_N</text>
<text x="123.2" y="81.2">XIN</text>
<text x="123.2" y="78.7">XOUT</text>
<text x="238.8" y="95.2">GPIO0_IMU_INT</text>
<text x="238.8" y="92.6">GPIO26_SCL</text>
<text x="238.8" y="90.1">GPIO27_SDA</text>
<text x="97.5" y="118.4" transform="rotate(-90 97.5 118.4)">ANT</text>
<text x="238.8" y="116.8">GPIO17_MICIN</text>
<text x="84.8" y="122.2" transform="rotate(-90 84.8 122.2)">GPIO9</text>
<text x="94.9" y="122.5" transform="rotate(-90 94.9 122.5)">PU_CHIP</text>
<text x="229.9" y="142.2">GPIO1_LCD_CS</text>
<text x="229.9" y="147.2">GPIO23_LEDB_LCD_SCLK</text>
<text x="229.9" y="144.7">GPIO24_LEDG_LCD_MOSI</text>
<text x="229.9" y="149.8">GPIO25_LEDR_LCD_DC</text>
<text x="129.5" y="168.8">GPIO2_Button</text>
<text x="127" y="186.6">XIN</text>
<text x="162.6" y="190.4">XOUT</text>
</g>
<g font-size="1.7" fill="#268bd2">
<text x="62.4" y="51.9">U1</text>
<text x="147.5" y="183.4">U2</text>
</g>
<g font-size="1.1" fill="#b58900">
<text x="145.8" y="186.7">1</text>
<text x="145.8" y="190.5">4</text>
<text x="161" y="186.7">2</text>
<text x="161" y="190.5">3</text>
</g>
<g font-size="1.1" fill="#cb4b16">
<text x="148.3" y="187.3">XIN</text>
<text x="148.3" y="191.1">GND</text>
<text x="156.1" y="191.1">XOUT</text>
<text x="156.6" y="187.3">GND</text>
</g>
</svg>
